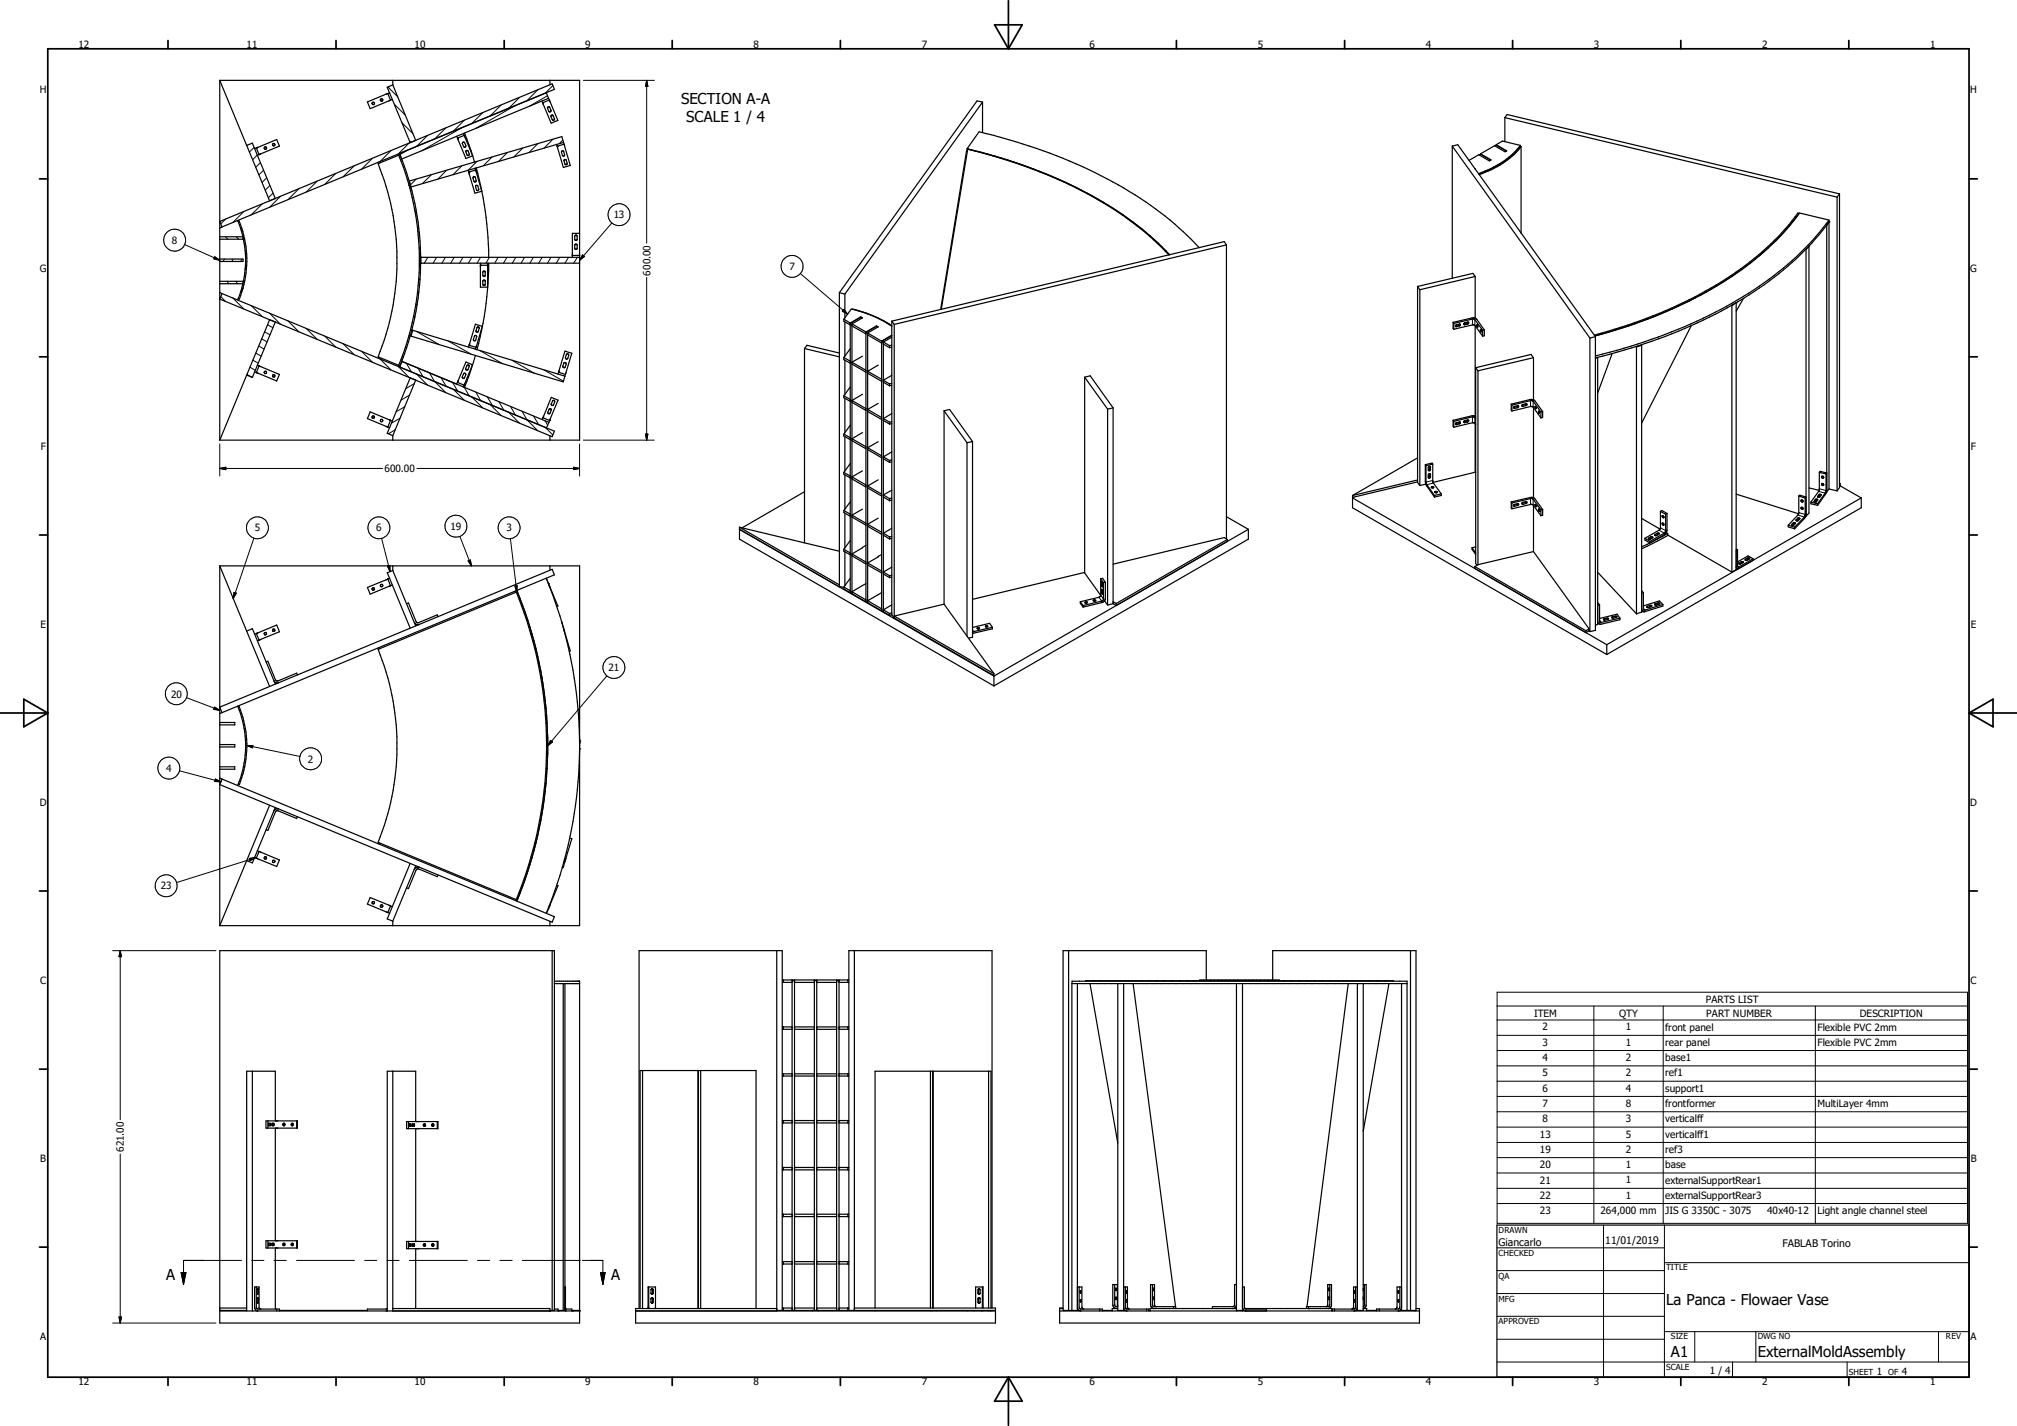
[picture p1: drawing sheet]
<svg xmlns="http://www.w3.org/2000/svg" width="297mm" height="210mm" viewBox="0 0 297 210" stroke-linecap="round" stroke-linejoin="round" font-family="sans-serif">
<g fill="none" stroke="#000" stroke-width=".15">
<path d="M57.1 12.8l1.5 1.5M58.1 15.3l1.6 1.7M59.2 18.1l1.6 1.6M63 19.9l-1.7 1.7M65.7 18.8l-1.7 1.6M67.9 18.8l-5.8 3.4M68.4 17.7l-1.6 1.6M71.1 16.6l-1.7 1.6M73.8 15.5l-1.6 1.6M75.9 15.5l-5.9 3.4M76.5 14.4l-1.6 1.6M79.2 13.2l-1.6 1.7"/>
<path d="M80.6 14.1l-2.6 1.5M81.4 12.6l-1.1 1.1M85.9 11.8h10.4M95.2 11.8v24M95.2 11.8l.2 .9h-.4zM27.2 36l5.2 2.3M31.6 37.8l.8 .5-.9-.2zM33.1 38.2l-.3 .3M33.2 32.3l-.7 .7M33.2 34.9l.4 .3M34.3 38.2l-.2 .3M34.8 34.9l.4 .3"/>
<path d="M35.6 33.7l-.1 .2M35.6 38.2l-.2 .3M35.9 31.2l-1.6 1.6M36 35.3l-.1 .2M36.3 37.1l-.2 .2M36.3 39.3l-.2 .3M37.4 21.7l-.7 .7M37.9 22.8l-.7 .7M38.3 24l-.6 .6M38.6 30l-1.6 1.7M38.8 25.1l-.7 .7M39.3 26.2l-.7 .7"/>
<path d="M39.7 27.3l-.6 .7M40.2 28.4l-.7 .7M41.3 28.9l-1.6 1.7M44 27.8l-1.6 1.6M46.7 26.7l-1.6 1.6M49.4 25.6l-1.6 1.6M52.1 24.4l-1.6 1.7M54.8 23.3l-1.6 1.6M57.6 22.2l-1.7 1.6M60 22.1l-1.1 .7M60.2 27.2l.4 .7M60.3 21.1l-1.7 1.6"/>
<path d="M60.3 20.8l.2 .2M61.1 30.9l.2 .5M61.3 26.4l-.8 .8M61.5 34l.2 .4M61.7 36.5l.2 .4M61.7 38.8l.2 .4M63 37.9l-.5 .9M63.5 25.7l-1.3 1.3M64.3 37.9l-.5 .9M65.6 37.9l-.5 .9M65.8 25.1l-1.3 1.3M66.9 37.9l-.5 .9"/>
<path d="M68 24.4l-1.3 1.3M68.2 37.9l-.5 .9M69.5 37.9l-.5 .9M70.2 23.8l-1.3 1.3M70.8 37.9l-.5 .9M72.1 37.9l-.5 .9M72.5 23.1l-1.3 1.3M73.4 37.9l-.6 .9M74.7 37.9l-.6 .9M74.7 22.5l-1.3 1.3M75.9 37.9l-.5 .9M77 21.8l-1.3 1.3"/>
<path d="M77.2 37.9l-.5 .9M78.5 37.9l-.5 .9M79.2 21.2l-1.3 1.3M79.8 37.9l-.5 .9M81.1 37.9l-.5 .9M81.4 20.5l-1.3 1.3M82.4 37.9l-.5 .9M82.9 20.6l-.5 .5M83.7 37.9l-.5 .9M85 37.9l-.5 .9M85.8 37.5l.3 .3-.8 .5zM90.1 32.8l-4.8 5.5"/>
<path d="M32.5 43.7l.7 .7M33.5 41.4l.2 .4M34.3 43.9l1.6 1.6M34.7 41.4l.3 .4M35.8 42.4l-.4 .7M36.4 55.1l.7 .5M36.8 54.1l.8 .4M37 45l1.6 1.6M37.2 53l.8 .5M37.7 52l.8 .5M38.1 51l.8 .4M38.5 49.9l.8 .4"/>
<path d="M39 48.9l.8 .4M39.4 47.8l.8 .5M39.7 46.1l1.6 1.7M42.4 47.2l1.6 1.7M45.1 48.4l1.6 1.6M47.8 49.5l1.6 1.6M50.5 50.6l1.6 1.6M53.2 51.7l1.6 1.6M55.9 52.8l1.7 1.7M58.6 54l1.7 1.6M58.7 53.8h.1M58.9 54.1h.1"/>
<path d="M59.2 52.4l.2 .3M59.6 59.9l-1.3 .7M59.7 51l.1 .3M59.8 53.5l.8 1.3M60.2 49.6l.1 .2M60.3 58.2l-1.2 .7M60.6 48l.1 .3M60.9 46.4l.2 .3M61 56.5l-1.2 .7M61.2 44.7l.2 .3M61.3 48.8l3.3 1.9M61.3 55.1l1.7 1.6"/>
<path d="M61.5 42.9l.1 .3M61.5 54.2l.8 1.3M61.6 40.9l.2 .4M63.2 54.9l.8 1.3M64 56.2l1.7 1.6M64.9 55.6l.8 1.3M66 50.2l3.3 1.9M66.7 56.3l.7 1.3M66.8 57.3l1.6 1.7M68.4 57l.7 1.3M69.4 58.4l1.7 1.7M70.1 57.7l.7 1.3"/>
<path d="M70.7 51.6l3.3 2M71.8 58.4l.7 1.3M72.2 59.6l1.6 1.6M73.5 59.2l.7 1.2M75.2 59.8l.7 1.3M75.4 53.1l3.3 1.9M80.1 54.5l2.9 1.6M95.2 40.8v24M117.9 40.3l6.9 6M124.3 45.6l.5 .7-.8-.5zM214.4 48l.1 .1M214.8 47.9l.1 .1"/>
<path d="M215.6 47.7l.1 .1M216 47.6l.1 .1M216.8 47v.9M217.2 47.1v.8M222.9 60l.1 .2M223.3 59.9l.1 .1M224.2 59.7l.1 .1M224.6 59.6l.1 .1M225.4 59v.9M225.8 59.1v.8M32.4 69h23.9M32.4 69l.9-.2v.4z"/>
<path d="M32.4 65.4v4.7M37.4 79.3l-3.1 8.8M56.2 79.3l1.2 4.9M58.2 63.3l-1 .6M58.9 61.6l-1.3 .7M61.4 69h23.9M67.7 79l1.7 4.3M74.9 60.7l1.6 1.6M75.2 79.3l.9 7.9M76.9 60.6l.7 1.2M77.6 61.8l1.6 1.7M78.6 61.3l.7 1.2"/>
<path d="M80.3 62l.3 .6M80.3 62.9l1.1 1.2M84.5 68.8l.8 .2-.8 .2zM85.3 65.4v4.7M85.9 64.8h10.4M95 63.9h.4l-.2 .9zM210.5 70.1l.1 .1M210.5 69l.1 .1M210.6 69.8v.1M210.6 68.7v.1M211 70.8l-1 .2M211.1 71.1l-1 .3"/>
<path d="M214.4 62.4l.1 .1M214.8 62.3l.1 .1M215.6 62.1l.1 .1M216 62l.1 .2M216.8 61.4v.9M217.2 61.5v.9M222.9 74.4l.1 .2M223.3 74.3l.1 .2M224.2 74.1l.1 .2M224.6 74l.1 .2M225.4 73.4v.9M225.8 73.5v.9"/>
<path d="M242.8 79.3v.1M243.1 79.1v.2M243.7 78.7v.1M244 78.5v.3M244.3 78.1l.8 .4M244.5 77.7l.8 .5M263.9 77.2v.1M264.1 77v.2M264.5 76.6v.1M264.7 76.3v.3M264.8 75.8l.9 .4M264.9 75.5l.9 .3"/>
<path d="M267.2 73.8v.1M267.3 73.6v.2M267.6 73.1v.1M267.8 72.4l1 .2M267.8 72.9v.2M267.9 72l1 .2M34.5 87.3l.3 .1-.5 .7zM57 83.4l.4-.1v.9zM68.9 82.6l.4-.1 .1 .8zM75.8 86.3h.3v.9zM89.4 99.5l-8.8 10.3M143.2 92.8l.2 .2"/>
<path d="M161.8 88l.4 .5M162.1 87.7l.4 .5M162.2 85.8h.1M162.3 86.8l-.1 .1M162.4 87.2h-.2M162.4 86.1l-.2 .1M235.5 91.3l.3 .4M236.2 91.1v.2M236.6 91v.3M237.4 90.8v.2M237.9 90.8v.2M242 89.6l.2 .2"/>
<path d="M242.6 89.3v.2M243 89.2v.2M243.7 88.9v.2M244.1 88.8v.2M255.9 83.4l.2 .1M256.1 82.9v.1M256.4 82.7v.3M257 82.3v.2M257.3 82.2v.2M26.4 113.5l6.1 1.6M27.5 102.7l4.9 1.9M31.6 104.1l.8 .5-.9-.1z"/>
<path d="M31.7 114.7l.8 .4h-.9zM36.3 109.8l7.9 1.6M36.3 109.8h.9v.3zM81.1 109l.3 .3-.8 .5zM36.7 126.4l.9-.1-.8 .5zM37.6 126.3l-11.6 3.7M16.6 140h15.2M17.7 140v24.9M17.7 140l.2 .9h-.4zM220.5 146.1h69.2v34.1h-69.2zM220.5 148.2h69.2M220.5 150.2h69.2"/>
<path d="M220.5 152.5h69.2M220.5 154.7h69.2M220.5 157h69.2M220.5 159.2h69.2M234.7 148.2v32M244.9 148.2v32M267.3 148.2v32M17.7 170v24.9M220.5 161.5h69.2M220.5 163.7h69.2M220.5 166h69.2M220.5 168.3h69.2"/>
<path d="M220.5 170.5h69.2M220.5 172.8h69.2M220.5 175h69.2M220.5 177.2h69.2M16.6 194.9h15.2M17.5 194h.4l-.2 .9zM26.7 187.4h.7l-.4 1.8zM35.6 185.6h-8.6v3.6M37.1 185.6h1.8M40.4 185.6h1.8M43.7 185.6h8.5M53.7 185.6h1.8"/>
<path d="M57 185.6h1.8M60.3 185.6h8.5M70.3 185.6h1.8M73.6 185.6h1.8M76.9 185.6h8.5M85.8 185.6h3v3.6M88.4 187.4h.7l-.3 1.8zM220.4 183.8h24.7M220.4 187.1h24.7M220.4 190.5h24.7M220.4 193.9h24.7M220.4 197.2h24.7"/>
<path d="M236.1 180.4v22.4M245.1 196.1h44.8M245.1 186h44.8M245.1 180.4v22.4M249.6 196.1v4.5M258.6 196.1v4.5M285.5 196.1v4.5M220.4 200.6h69.5M255.1 200.6v2.2M272 200.6v2.2"/>
<circle cx="25.7" cy="35.4" r="1.62"/>
<circle cx="91.2" cy="31.6" r="1.61"/>
<circle cx="116.6" cy="39.2" r="1.62"/>
<circle cx="37.9" cy="77.7" r="1.61"/>
<circle cx="55.8" cy="77.7" r="1.62"/>
<circle cx="67.1" cy="77.5" r="1.61"/>
<circle cx="75" cy="77.7" r="1.61"/>
<circle cx="90.4" cy="98.3" r="1.61"/>
<circle cx="24.9" cy="113.1" r="1.62"/>
<circle cx="26" cy="102.2" r="1.62"/>
<circle cx="45.7" cy="111.7" r="1.62"/>
<circle cx="24.5" cy="130.5" r="1.62"/>
</g>
<g fill="none" stroke="#000" stroke-width=".18">
<path d="M32.4 11.8h52.9v53h-52.9M32.4 11.8v53M32.4 11.8l3.9 9.6M57 12.9l.8-.4 3.4 8.2-.8 .3zM57.1 13.8l-3 1.2 .4 1 3-1.2M57.1 13.8l.4 1M57.4 13.7l-.3 .1M57.8 14.6l-.3 .2M57.8 11.8v.7M68.2 19.7l.2 .2M68.4 19.9h.1M68.4 19.9l-1 .4"/>
<path d="M68.4 20l1.2 2.9-1 .4-1.2-2.9M68.4 19.6l1.5 4.3M79.8 14.9l.1 .2M80.4 13.7l.4 .8M80.7 15.7l.2 .1 .2 .4-.1 .3-.2-.1-.2-.5zM80.8 14.5l.1 .2M80.8 14.5l-21.6 8.9M80.9 14.7v.1M80.9 14.7l-1 .4M80.9 14.8h.1M80.9 14.8l1.2 2.9-.9 .4-1.3-3M81 11.8v.7"/>
<path d="M81.2 17l.1-.1 .1 .1 .3 .5-.1 .2h-.1l-.2-.1zM144.7 15l-.8-.1-20.3 28.2M144.7 15v4.5M144.7 15l-20.3 28.3M221.6 17.3v3.6M221.6 17.3l.3-.4 49 11.7M221.6 17.3l48.9 11.7M32.4 32.6l48.9-20.3 .3 .9-48.9 20.2zM32.4 34.9h3.4v.3h-3.4M32.4 38.2h3.4v.3h-3.4M32.7 33.4l-.3 .2M35 32.5l.1 .1"/>
<path d="M35.1 32.6a15.1 15.1 0 0 1 0 11.4M35.1 32.6l.1-.1a15.3 15.3 0 0 1 .1 11.5h-.2M36.3 21.4l.9-.3 3.3 8.1-.8 .4zM37.7 21.8h.1M37.7 21.8l.5 1M37.7 21.8l-.2 .1M37.8 21.8h.1M37.8 21.8h-.1M37.8 21.8l2.9-1.2 .4 .9-2.9 1.3M38.2 22.8h.1M38.2 22.8l-.3 .1M55.8 23.9v.2"/>
<path d="M58.7 22.9l-3 1.2a38.1 38.1 0 0 1 2.2 20.8 39.4 39.4 0 0 1-2.2 7.7l3 1.2M58.7 22.9a40.6 40.6 0 0 1 0 30.9M58.7 22.9l.2-.1a40.9 40.9 0 0 1 1.5 26.7M58.8 22.6l.4 .8M59.2 23.4h.1M60.3 26.7l.2 .8M60.3 26.7h.1M60.5 27.5h.1M62 37.9h.1M62 38.8h.1M62 37.9h23.3M62 37.9v.9"/>
<path d="M62 38.8h23.3M67.3 20.1l.1 .2M67.4 20.3h.1M68.1 21h.3l.2 .5-.1 .2-.2-.1-.2-.5zM68.7 22.2l.2 .1 .2 .4-.1 .2-.2-.1-.2-.5zM68.9 25.1l.1 .2M69 25.3h.1M69 25.4l.9 3 1-.2M69.7 26.1l.2-.1 .2 .6a.17 .17 0 0 1-.1 .2 .17 .17 0 0 1-.2-.1zM70 24.8v.2M70 25h.1M70 25l-1 .3"/>
<path d="M70.1 27.3h.2l.1 .1 .1 .6-.2 .1-.1-.2zM70.1 25.1l.8 3.1M70.1 24.7l.8 3.5M70.7 39.1h.1M70.7 38.8v3.5h1.1v-3.5M70.7 39.1h1.1M70.9 28.2a49.9 49.9 0 0 1 1.1 9.7M71.1 40h.3l.1 .6a.18 .18 0 0 1-.2 .1 .18 .18 0 0 1-.2-.2zM71.8 39.1h.1M72 38.8a48.9 48.9 0 0 1-1.8 12.7M82 21.3v.2M82 21.5h.1"/>
<path d="M82.8 22.2l.2 .1 .1 .5v.2l-.3-.1-.1-.5zM83 21l.1 .2M83 21l-.3-.9-22.4 6.6M83 21l-22.5 6.5M83.1 21.2l-1.1 .3M83.1 21.2v.1M83.1 21.3l.9 3.1-1 .3-.9-3.1M83.1 23.5h.3l.1 .5-.1 .3-.2-.1-.2-.6zM84.3 37.6h1M84.7 34.7l.1-.1 .2 .1v.6l-.2 .1-.2-.1zM84.7 36l.1-.1 .2 .2v.5l-.1 .1-.3-.1zM85.3 34.4h-1v3.5"/>
<path d="M142.3 22.3h.1M142.3 22.3l-3.8 23.3M142.4 22.2h.1M142.4 21.9l5 1.4M142.4 21.9v.3M142.4 21.9l1.8-2.5a73.2 73.2 0 0 1 26 11.4 47.9 47.9 0 0 1 6.4 5.7M142.4 22.2l-.1 .1M142.5 22a67.3 67.3 0 0 1 22.9 9.7 41.1 41.1 0 0 1 6.7 5.8M142.5 22l-3.9 23.5M142.5 21.9v.1M144.4 22.4l2 .6M146.6 23l5.6 1.9"/>
<path d="M147.6 23.3l3.8 1.3 3.5 1.4M152.3 24.9l5.2 2.3M155 26l4.2 2M157.6 27.2a55.8 55.8 0 0 1 7.1 4M159.3 28a54.6 54.6 0 0 1 6.8 4.2M164.7 31.2l3.4 2.5 1.9 1.6M166.1 32.2l.7 .5M169.4 34.8l2.8 2.7M180.6 36.1l-.3-.5-49 11.7M180.6 36.1l-.1 43.2M180.6 36.1l-48.9 11.7M213.8 21.5v19.5"/>
<path d="M213.8 21.5l.9-.2 20.2 28.3M213.8 21.5l20.3 28.3M217.2 24.8l.1 .1M217.2 24.9h.1M218 22.7h.1M218 22.7l1.5 .9M218 22.7l-.2 .1M218 22.7l1.6 .8-.3 .2-1.5-.9-1.5 .8M220.3 21.4l1.5 .9M220.3 21.4l-.2 .1M220.3 21.3l1.6 .9-.3 .2-1.5-.9-2.1 1.2M220.3 21.3v.1"/>
<path d="M220.3 21.3l.9-.5 2.7 .6M223.9 21.4a12.8 12.8 0 0 1-6.2 4.2M223.9 21.4v.2M224 21.6l-.2-.1a12.8 12.8 0 0 1-6 4.1M224 21.6v12.7M224 21.6a12.9 12.9 0 0 1-6.2 4.1M264.1 32.5a39.2 39.2 0 0 1-8.3 7.7M264.5 32.1l.5-.7 4.3 1M264.5 32a39.3 39.3 0 0 1-8 7.7M264.9 31.5l-.1-.1a42.2 42.2 0 0 1-15.3 12.4 74.9 74.9 0 0 1-14.7 5.6M265.9 36.7v39.3M266.4 36.3h.1"/>
<path d="M266.4 36.3l-.5 .4M266.4 36.3v39.3l-.5 .4M269 33.2h.1M269 33.2v39.3M269.3 32.7h.1M269.3 32.4v39.6M269.3 32.7a46.4 46.4 0 0 1-16.7 13.6 81 81 0 0 1-17.7 6.4h.4M269.3 32.4a44.7 44.7 0 0 1-14.2 12.2 77.7 77.7 0 0 1-20.2 7.8M269.3 32.7l-.3 .5M270.5 29v43.3M270.9 28.6v43.2l-.4 .5M270.9 28.6l-.4 .4"/>
<path d="M32.4 41.4h3.4v.4h-3.4M32.4 43.1l.3 .1M32.7 43.2l48.9 20.3-.3 .8-48.9-20.3zM35.1 44l-.1 .2M36.3 55.2l-3.9 9.6M37.5 54.8l.2 .1M37.7 54.9h.1M37.8 54.9h.1M37.9 53.8l.3 .1M38.2 53.9l2.9 1.2-.4 1-2.9-1.2M38.2 53.9l-.5 1M39.7 47.1l.8 .3-3.3 8.2-.9-.4z"/>
<path d="M55.9 52.6l-.1 .2M59.2 53.2l21.6 9-.3 .8-21.6-8.9zM60.4 49.5h.1M60.4 55.7l.8 .3-3.4 8.2-.8-.4zM60.4 49.5l-1.2 3.5-.3 .9-.2-.1M60.5 49.5l22.4 6.7 .3-.8M60.6 48.6h.2M60.8 48.6l22.4 6.8M60.8 48.6l-.3 .9M67.4 56.3h.1M67.4 56.3l1.2-3 1 .4-1.2 3M67.4 56.3l.9 .4"/>
<path d="M67.4 56.3l-.2 .3M68.3 55h.2l.1 .1-.2 .5a.18 .18 0 0 1-.2 .1 .18 .18 0 0 1-.1-.2zM68.3 56.7h.1M68.8 53.8h.2l.1 .2-.2 .5h-.2l-.1-.2zM69.1 50.9h.1M69.1 50.8l.9-3 1 .3-.9 3M69.1 50.9l1 .3M69.1 50.9l-.1 .2M69.9 49.4l.3 .1-.1 .6a.17 .17 0 0 1-.3 .1 .17 .17 0 0 1-.1-.2zM70 52.4l-.9 2.8-.7 1.8h-.2l.1-.3M70.1 51.2l-.1 .2M70.1 51.2h.1"/>
<path d="M70.3 48.2l.3 .1-.2 .5a.17 .17 0 0 1-.2 .1 .17 .17 0 0 1-.1-.2zM71.1 41.3h.3l.1 .6a.18 .18 0 0 1-.2 .1 .18 .18 0 0 1-.2-.1zM81.4 59a.17 .17 0 0 1 .2 0 .17 .17 0 0 1 .1 .2l-.3 .5h-.2v-.2zM82.2 54.8h.1M82.2 54.8l1.1 .3M82.2 54.8v.3M82.3 54.8l.9-3.1 1 .3-.9 3.1M83 53.4h.3l.1 .1-.2 .5a.19 .19 0 0 1-.2 .1 .19 .19 0 0 1-.1-.2zM83.3 55.1l-.1 .3M83.4 52.2l.2-.1 .1 .2-.1 .5a.19 .19 0 0 1-.2 .1 .19 .19 0 0 1-.1-.2zM118.5 51.3v28.7M118.5 51.3l.3-.4 4.8 1.1"/>
<path d="M118.5 51.3l5.1 1.3M123.6 43.1v43.3h.1M123.6 43.1l.8 .2M124.3 47v.3l.9 .6M124.3 52.7v.3l.9 .5M124.3 58.3v.3l.9 .5M124.3 58.3l.9 .5M124.3 52.7l.9 .5M124.3 47l.9 .6M124.3 47l1.1-1.5a17.5 17.5 0 0 1 5.9 2.6M124.4 43.3v3.5M124.4 47.4v5.1"/>
<path d="M124.4 53v5.1M124.4 58.7v5M125.2 47.6v39.7M125.2 57l-.9 1.3M125.2 51.4l-.9 1.3M125.5 47.7v39.7M125.5 59.3l2 1.2M125.5 53.6l2 1.2M125.5 48l2 1.2M125.5 47.7l2 1.2M125.5 45.5l1.6 .5a15.6 15.6 0 0 1 4.2 2M126.7 46.7l.3 .1-1.5 .9"/>
<path d="M126.7 46.7h.1M126.7 46.7l-1.5 .9M126.7 46.7l.3 .1M126.7 46.7l-1.5 .9 .3 .2M127 58.1l-1.5 .9 2 1.2M127 52.5l-1.5 .8 2 1.2M127.5 48.9v39.7M127.8 49v39.8M127.8 55l2 1.2M127.8 49l2 1.2M127.8 49.3l2 1.2M129.1 48l-1.6 .9"/>
<path d="M129.1 48l.2 .1-1.5 .9M129.1 48v.1M129.1 48.1l-1.6 .9 .3 .1M129.1 48.1l.2 .1M129.3 59.4l-1.5 .9 2 1.2M129.3 53.8l-1.5 .9 2 1.2M129.8 50.2v39.7M130.1 50.4v39.7M130.1 56.3l.9 .5M130.1 50.4l.9 .5M130.1 50.7l.9 .5M131 50.9v.3"/>
<path d="M131 56.5v.3M131.3 47.3v43.3M131.3 47.3l.4 .5M131.3 55.3l-1.2 .7 .9 .5M131.3 56.5h-.3M131.3 56.7l-.3 .1M131.3 49.4l-1.5 .9 .3 .1M131.3 49.4l-1.5 .8M131.3 49.7l-1.2 .7M131.3 50.8l-.3 .1M131.3 51.1l-.3 .1M131.7 47.8v43.2l-.4-.4"/>
<path d="M159.7 55.6v28.8l2.4 3.3M159.7 55.6l.8-.3 3.4 4.8M159.7 55.6l3.4 4.7M208.7 42.2l.4 .5M208.7 42.2v28.8l.4 .5M209.1 42.7v28.8M214 47.5l3.1-.7 .4 .2 1.1 1.6M214 47.5v.9l.1 .1M214 47.5l.1 .1M214.1 48.5l3-.6 1.2 1.6M214.1 47.6l3-.6 1.2 1.6M214.1 47.6v.9"/>
<path d="M214.3 47.9l.6-.2 .1 .1-.1 .2-.4 .1h-.2zM214.9 47.7l-.1 .2-.5 .1M215.6 47.7l.4-.1 .2-.2 .1 .1v.1l-.2 .1-.5 .1M215.6 47.7v.1M216.1 47.5h-.4l-.1 .2M217.2 40.7v6.2M217.2 48v13.3M217.2 40.7l-.3-.4-8.2 1.9M217.2 40.7l-8.1 2M217.3 54.2l.3 .4M217.3 54.2v28.8l.2 .3M217.5 47.9l.1 .3-.1-.3"/>
<path d="M217.5 47.8h.1M217.6 54.6v28.6M218 48.6l.1 .3M218 48.5h.1M218.3 48.6v.9M218.6 48.6v.9h-.3M218.6 48.6h-.3M222.5 59.5v.9l.1 .1M222.5 59.5l2.9-.7 .4 .1 .2 .1 1.2 1.6M222.5 59.5l.1 .2M222.6 59.7v.8M222.6 59.7l2.9-.7 .3 .1 1.1 1.6"/>
<path d="M222.9 59.9l.5-.2 .2 .1-.1 .2-.5 .2-.1-.2zM223.5 59.7l-.2 .2-.4 .1M224.7 59.5l-.6 .2 .7-.2v.1l-.1 .1-.5 .1-.1-.1M225.8 52.7v6.2M225.8 52.7l-.3-.5-8.2 2M225.8 52.7l-8.2 1.9M226.1 59.8v.1M226.1 59.9l.1 .3-.1-.3M234.1 49.8v43.2M234.9 49.6v43.2l-.8 .2M234.9 49.6l-.8 .2M235.2 52.6l.1 .1"/>
<path d="M235.3 52.7v39.3l-.4 .1M237.4 52.1l-2.1 5.8M240.9 51l.1 .1M241 51.1v39.3M241.7 50.8v.1M241.7 50.9v39.2l-.7 .3M241.7 50.9l-.7 .2M244.4 46.3a73.8 73.8 0 0 1-9.5 3.2M245.4 45.9l-.9 .4M247.1 45.1l-.9 .4M247.9 44.7a52 52 0 0 1-6.2 2.6M249.1 48l-7.4 14.3"/>
<path d="M249.7 43.8l-2.6 1.3M252 42.5l-1.5 .9M252.8 42.1l-4 2.2M255 45h.1M255 45v39.3M255.1 40.6l-3 1.9M255.7 44.6h.1M255.7 44.6v39.3l-.7 .4M255.7 44.6l-.7 .4M255.8 40.1l-2.2 1.5M256.7 43.9l-1 1.9M57.1 62.9l.3 .1"/>
<path d="M57.5 61.9l-3-1.2-.4 .9 3 1.3M57.5 61.9l-.4 1M57.5 61.9l.3 .1M57.8 64.2v.6M79.9 61.5l1.3-3 1 .4-1.2 3M79.9 61.5l1 .4M79.9 61.5l-.1 .3M80.9 61.9h.1M80.9 60.2l.3 .1v.1l-.2 .4-.2 .1-.2-.1zM80.9 61.9l-.1 .3M81 64.2v.6M108.9 77.6l14.7 3.6"/>
<path d="M108.9 77.6v1.8l37.5 21.6M108.9 77.6l14.7 8.5M108.9 78l37.5 21.6M118.5 72.4l-9.3 5.4M124.3 63.9v.3l.9 .5M124.3 69.6v.3l.9 .5M124.3 75.2v.3l.9 .5M124.3 75.2l.9 .5M124.3 69.6l.9 .5M124.3 63.9l.9 .6M124.4 64.3v5.1M124.4 69.9v5.1"/>
<path d="M124.4 75.6v5.1M125.2 79.6l-.9 1.3M125.2 73.9l-.9 1.3M125.2 68.3l-.9 1.3M125.2 62.6l-.9 1.3M125.5 76.2l2 1.1M125.5 70.5l2 1.2M125.5 64.9l2 1.2M127 75l-1.5 .9 2 1.2M127 69.3l-1.5 .9 2 1.2M127 63.7l-1.5 .9 2 1.2M127.8 77.5l2 1.2"/>
<path d="M127.8 71.9l2 1.2M127.8 66.2l2 1.2M127.8 60.6l2 1.2M129.3 76.3l-1.5 .9 2 1.2M129.3 70.7l-1.5 .9 2 1.2M129.3 65.1l-1.5 .8 2 1.2M130.1 78.8l.9 .6M130.1 73.2l.9 .5M130.1 67.6l.9 .5M130.1 61.9l.9 .6M131 62.2v.3M131 67.8v.3"/>
<path d="M131 73.4v.3M131 79.1v.3M131.3 77.8l-1.2 .7 .9 .6M131.3 79l-.3 .1M131.3 79.3l-.3 .1M131.3 72.2l-1.2 .7 .9 .5M131.3 73.4h-.3M131.3 73.7h-.3M131.3 66.6l-1.2 .7 .9 .5M131.3 67.7l-.3 .1M131.3 68l-.3 .1M131.3 60.9l-1.2 .7 .9 .6"/>
<path d="M131.3 62.1l-.3 .1M131.3 62.4l-.3 .1M139 60.5v28.5M139 60.5l.8-.2 3.4 4.7M139 60.5l3.4 4.7M142.4 65.2v28.5M143.2 65v28.9l-.6 .1M143.2 65l-.8 .2M163.1 60.3v28.8M163.9 60.1v28.8M163.9 60.1l-.8 .2M180.6 76.1l3.2 1.9"/>
<path d="M180.7 79.5l-.4-.3-16.4 3.9M180.7 79.5v.2l-16.3 9.5M180.7 79.5l-16.3 9.4M183.8 78v1.4l-37.4 21.6M183.8 78l-37.4 21.6M199.2 73.3v1.5l37.4 21.6M199.2 73.3l37.4 21.6M199.4 73.2l-.2 .1M208.7 71l-9.5 2.3v-.3M208.7 70.7l-9.5 2.3M208.7 67.4l-9.5 5.6M209.9 68.4l.1 2.9 1.2 1.9"/>
<path d="M209.9 68.4l.1 .2M210 71.3l-.9 .2M210 68.6v2.7l1.2 1.7M210.4 69.8h.2v.5l-.1 .1-.2-.1zM210.4 68.7h.2v.5a.17 .17 0 0 1-.1 .1 .17 .17 0 0 1-.2-.1zM210.5 69.8v.3l-.2 .2M210.5 68.7v.3l-.2 .2M211 68.4l-.1-.2-1 .2M211 68.4v2.6M211 68.4l-1 .2M211 71l1.2 1.7M211.1 71.7a.15 .15 0 0 0-.2 0 .15 .15 0 0 0-.1 .1l.3 .1v-.1"/>
<path d="M211.2 73v.2M211.3 72.4l.1 .2 .2-.1M211.3 72.4h.2l.1 .1M212.2 72.7v.3l-1 .2M212.2 72.7l-1 .3M214 61.9v.9l.1 .1M214 61.9l.1 .2M214.1 62.1v.8M214.3 62.4l.7-.2v.1l-.1 .1-.5 .1zM214.9 62.1l-.1 .2-.5 .1M215.6 62.1l.4-.1 .2-.1h.1l-.2 .3-.4 .1zM216.2 61.9l-.6 .2"/>
<path d="M217.2 61.3l-.5-.1-2.7 .7M217.2 61.3h.1M217.2 69.5l.1 .1M217.2 62.4v7.1l-6.2 1.5M217.3 62.5l-.1-.2h-.4l-2.7 .6M217.3 61.6l-.1-.2h-.4l-2.7 .7M222.5 73.9l2.9-.6h.4l.2 .2 1.2 1.5M222.5 73.9v.9l.1 .1M222.5 73.9l.1 .2M222.6 74.9l3.1-.6 1.2 1.6M222.6 74.1l3.1-.7 1.2 1.7M222.6 74.1v.8"/>
<path d="M222.6 60.5l3-.6h.2l1.1 1.6M222.9 74.4l.5-.2h.2v.2l-.6 .2-.1-.2M223.5 74.2l-.1 .1-.5 .1M224.2 74l.5-.1a.15 .15 0 0 1 .2 .1 .15 .15 0 0 1-.2 .2l-.5 .1-.1-.1zM224.7 73.9l-.1 .1-.5 .1M225.8 60v13.3M225.8 74.5v6.7M226.1 74.3h.1M226.1 74.3v.3M226.1 74.3l.1 .3M226.2 74.6h.1M226.6 75h.1"/>
<path d="M226.6 75l.1 .3M226.6 60.6l.1 .3M226.6 60.6h.1M226.7 75.3h.1M226.9 60.7v.8M226.9 75.1v.8M227.2 60.6v.9h-.3M227.2 75v.9h-.3M227.2 75l-.3 .1M227.2 60.6l-.3 .1M241.7 76.4l2.8 1.5M242.2 79.3v.2l.8 .5"/>
<path d="M242.2 79.3l.8 .4M242.8 79.3l.3-.3 .3 .1-.4 .3h-.2zM243 79.7v.3M243.2 79.3l-.3 .1M243.4 79.1h.1M244.2 78.7l-.4 .2M244.3 78.6v-.1h-.2l-.4 .3 .1 .1 .5-.2M244.5 77.9l-2.3 1.4M244.5 75.3l.2-.1 .8 .4M244.5 75.3l.8 .4M244.5 75.3v2.6M244.8 77.1l.2 .2"/>
<path d="M244.8 77a.19 .19 0 0 1 .2 .1 .19 .19 0 0 1 0 .2M244.8 77v.1M245 76.3a.16 .16 0 0 1-.2-.2 .16 .16 0 0 1 .1-.2l.1 .4M245.3 75.7l-.1 2.7-2.2 1.3M245.3 78.4l.3 .2M245.5 75.6l-.1 2.7-.3 .4-2.1 1.3M245.5 75.6l-.2 .1M245.6 78.6v.3l-3.9 1.9M245.6 78.6l-3.9 1.9M245.6 78.8l9.4 5.5M255.7 72.8l9.2 2.9M263.3 77.3v.3l1 .3"/>
<path d="M263.3 77.3l1 .3M263.8 77.3l.3-.3h.3l-.3 .4-.3-.1M264.3 77.6v.3M264.3 77.2l-.4 .2M264.5 76.7h.1M264.8 75.8l-1.5 1.5M264.8 75.8h.1M264.9 75.7l-.1 .1M264.9 73.1l.1-.2 .9 .3-.1 .2M264.9 73.1l.9 .3M264.9 73.1v2.6M264.9 76.5h-.2l-.1 .2"/>
<path d="M265 76.4l-.2 .3h-.2M265 76.4l-.2-.1-.3 .3M265 76.4h.1M265.2 74.7l.3 .2-.1 .1-.2-.1zM265.3 73.6l.2 .2a.13 .13 0 0 1-.1 .2 .14 .14 0 0 1-.2-.2l.1-.2 .2 .1M265.4 74.7l.1 .2M265.8 73.4v2.4l-.1 .4-1.4 1.4M265.9 76l-.2 .3-1.4 1.6M265.9 76h.1M265.9 75.8v.2M266.4 71.9l1.5 .3M266.7 74v.2l.9 .2"/>
<path d="M266.7 74l.9 .2M267.3 73.5h.3l.1 .1-.3 .3h-.2l-.1-.1zM267.6 73.7l-.3 .1-.1 .1M267.6 74.2v.2M267.9 72.8h.1l.2 .2-.2 .2h-.3l-.1-.1zM267.9 72.2l-1.2 1.8M267.9 69.6l.1-.2 1 .2-.1 .2M267.9 69.6l1 .2M267.9 69.6v2.6M268.1 73.1h-.2l-.2 .1M268.3 70.1v.1a.17 .17 0 0 0 0 .2 .17 .17 0 0 0 .3-.1h-.1M268.3 71.2l.2 .2"/>
<path d="M268.3 70.1l.2 .2M268.4 70.1l.1 .2M268.5 71.4l-.2-.2a.16 .16 0 0 0 0 .2 .16 .16 0 0 0 .2 0M268.5 71.4h.1M268.6 71.4h-.1M268.9 69.8v2.6l-1.3 1.8M268.9 72.5h.1M269 72.2l-.2 .6-1.2 1.6M269.3 72l1.2 .3M269.3 72l-.3 .5M270.9 71.2h.1M271 71.6l3.1 1.7"/>
<path d="M271 71.2l-.1 .1M271 71.6h-.1M271 71.2v.4M274.1 73.3l-37.5 21.6M274.1 73.3v1.5l-37.5 21.6M32.4 83.3h52.9v53h-52.9M32.4 83.3l3.9 9.6M32.4 83.3v53M36.3 92.9l.9-.3 3.3 8.1M36.3 92.9l3.4 8.2M37.7 93.3h.1M37.7 93.3l.5 1"/>
<path d="M37.7 93.3l-.2 .1M37.8 93.3l2.9-1.2 .4 .9-2.9 1.3M37.8 93.3h.1M38.2 94.3l-.3 .1M39.2 97.5l.2-.1 1.2 2.7 .1 .2h.2l2.8-1.2 .1 .3M39.2 93.2h.1M55.8 95.4v.2M57.1 85.3l-3 1.2 .4 1 3-1.2M57.4 85.2l-.3 .1 .4 1M57.8 86.2l-.3 .1M57.8 83.3v.7M57.8 84l-.8 .4 3.4 8.1"/>
<path d="M57.8 84l3.4 8.2M59.9 88.9l.2-.1 1.2 2.7 .1 .2h.2l2.8-1.1 .1 .2M61 91.6l.3 .4h.4M75.9 87l.1 .2M76 87.2l.2-.1 .7 2M76 87.2l-20.3 8.4a37.7 37.7 0 0 1 0 28.5l20.3 8.4M76 87.2a59.8 59.8 0 0 1 0 45.3M76.1 87l.4 1M76.6 88.2l1.1 3.1M77.3 90.1a58.8 58.8 0 0 1 2.8 12M78 92.4l1.4 5.3M79.6 98.7a58.9 58.9 0 0 1 .8 16.7"/>
<path d="M80.8 86h.1M80.8 86l-.4-.8 .9 2.2 1.7 5.1M80.8 86l.1 .3M80.9 86.3l1.2 3h-.1M81 83.3v.7M82.7 91.6h.1M82.8 91.8a65.6 65.6 0 0 1 2.5 17.4M83 92.5h.1M83 92.5l1 3.4h-.2M123.6 86.4l.7 .1M124.3 86.5v.2l.9 .6M124.3 86.5l.9 .5"/>
<path d="M124.3 80.9v.3l.9 .5M124.3 80.9l.9 .5M124.4 81.3v5M125.2 85.2l-.9 1.3M125.2 87.3l.3 .1M125.5 87.4l2 1.2M125.5 81.9l2 1.2M127.5 86l-2 1.2 2 1.1M127.5 80.3l-2 1.3 2 1.2M127.5 88.6l.3 .2M127.8 88.8l2 1.1M127.8 83.2l2 1.2"/>
<path d="M129.8 87.3l-2 1.2 2 1.2M129.8 81.7l-2 1.2 2 1.2M129.8 89.9l.3 .2M130.1 90.1l.9 .5M130.1 84.5l.9 .6M131 84.8v.3M131 90.4v.2M131.3 89.1l-1.2 .7 .9 .6M131.3 90.6h-.3M131.3 90.3l-.3 .1M131.3 83.5l-1.2 .8 .9 .5M131.3 84.7l-.3 .1"/>
<path d="M131.3 85l-.3 .1M131.7 91l14.7 8.5v-.3M139 89l-7.3 1.7 14.7 8.5M139 89l7.4 10.2M143.9 92.6a.18 .18 0 0 1 .1-.2 .18 .18 0 0 1 .2 .1l-.1 .1h-.2M145.4 92.3v-.1h-.3l.2 .2 .1-.1M146.1 92.4v.2l-2.9 .7M146.1 92.4l-2.8 .6h-.1M146.1 92.4l-.4-.6-2.5 .6M146.4 99.6v1.4M159.1 88.6v.3l.4 .5M159.1 88.6l.4 .6"/>
<path d="M159.5 89.2v.2M159.7 84.3l-16.5 4M159.8 88.7l.1 .2 .2-.1M159.8 88.7l.2-.1 .1 .2M159.8 88.7h.1M161 88.4l.1 .1h.2M161 88.4l.2-.1 .1 .2M162.1 85.2v2.6l-.3 .2-2.7 .6M162.1 85.2h.3l.4 .6M162.1 85.2l.4 .6M162.2 86.8l.1 .7M162.3 85.7v.7"/>
<path d="M162.3 86.8h.1M162.3 85.7l.1 .7M162.3 86.8v.7M162.3 86.4h.1M162.5 85.8l-.1 2.6-2.9 .8M162.6 88.5l.5 .6M162.8 85.8v2.4l-.2 .3-.3 .2-2.8 .7M162.8 85.8h-.3M163.9 88.9l.5 .3M163.9 88.6l.5 .3M163.9 88.9l-.8 .2M164.4 88.9v.3"/>
<path d="M216.8 80.7v.2l.5 .8M216.8 80.7l.5 .7M217.2 83.4v.3l16.3 9.5M217.2 83.4l16.3 9.5M217.3 80.5l-.5 .2M217.6 83.2l-.4 .2M225.8 81.2l8.2 11.4M225.8 81.2l-8.2 2M233.5 92.9v.3M234 92.8l.1 .2M234 92.6v.3l-.5 .3M234 92.6l-.5 .3"/>
<path d="M235.3 91.6h.1M235.3 88.7l.2 .4M235.3 91.7v.1M235.3 84.3l5.7 6.1M235.5 89.1l-.2 .1M235.5 89.1v2.5l.1 .1 2.9-.7M236.2 91.3h.1M236.6 94.9v1.5M236.8 91.1h-.6l-.1 .2M236.8 91.1h.1M236.9 91.1l-.1 .1-.6 .1M237.3 91l.1-.2 .5-.1 .2 .2-.5 .1h-.2"/>
<path d="M238.5 91v.3l-2.7 .6h-.3l-.2-.2M238.5 91l-.4-.5-2.6 .6M241.7 89.8h.1M241.7 87l.3 .3M242 87.3l-.3 .1M242 87.3l.1 2.5 2.8-.8M242.5 89.3v.1M243 89.4l-.3 .1M243 89.4h.1M243.2 89.3l-.4 .2-.3-.1M243.2 89.3l-.2-.1-.5 .1M243.2 89.3h.1"/>
<path d="M243.7 89l.5-.2 .2 .1-.5 .2-.3-.1M244.2 89l-.3 .1M244.9 89v.3l-2.8 .8-.3-.2v.1M244.9 89l-.5-.5-2.4 .7M255.7 83.6l.2 .2 .2-.1M255.7 80.9l.2 .1M255.7 83.7l.1 .1M255.9 81l-.2 .1M255.9 81v2.5l2.2-1.2M256.1 82.9l.3-.2 .3 .1-.4 .2a.16 .16 0 0 1-.1 .1 .16 .16 0 0 1-.1-.2M256.5 82.9l-.3 .2M257.5 82.4l-.4 .1"/>
<path d="M257.6 82.2h-.3l-.3 .2M257.6 82.2h.1M257.6 82.2l-.4 .3-.2-.1M258.1 82.3l-.7-.4-1.5 .9M258.1 82.3v.2M32.4 104.1l48.9-20.3 .3 .9-48.9 20.3zM32.4 106.4h2.2v.4h-2.2M32.4 109.7h2.2v.3h-2.2M32.4 112.9h2.2v.4h-2.2M32.4 114.6l.3 .1M32.7 114.7l48.9 20.3-.3 .8-48.9-20.3zM32.7 105l-.3 .1"/>
<path d="M35 104a15.1 15.1 0 0 1 0 11.7M35.1 104.1l.1-.1a15.3 15.3 0 0 1 .1 11.5h-.2M39.7 118.6l-7.3 17.7M40.3 100.2a.56 .56 0 0 0 .7 .3M40.5 118.9l-3.3 8.2-.9-.3M41 119.2a.55 .55 0 0 0-.7 .3M79.8 119.8a60.4 60.4 0 0 1-3.7 12.9M80.3 116.5l-.9 5.4M80.4 104.3l.1 2.2M80.5 114.3l-.5 4.5M85.2 105.9h.1M85.3 109.1h.1"/>
<path d="M85.3 110.3h.1M85.3 109.4h.1M85.3 110.4a65.1 65.1 0 0 1-4.9 24.1M37.5 126.3l.2 .1M37.7 126.4h.1M37.9 125.3l.3 .1M38.2 125.4l2.9 1.3-.4 .9-3-1.2M38.2 125.4l-.5 1M43.8 120.3l-.1 .3-2.8-1.2h-.2l-.1 .2-1.2 2.7-.2-.1M55.9 124.1l-.1 .2M57.1 134.4l.3 .1M57.5 133.4l-3-1.2-.4 1 3 1.2"/>
<path d="M57.8 133.5l-.3-.1-.4 1M57.8 135.7v.6M60.4 127.2l-3.4 8.1 .8 .4M61.2 127.5l-3.4 8.2M61.7 127.7h-.4l-.3 .3M64.5 128.9l-.1 .2-2.8-1.1h-.2l-1.3 2.9-.2-.1M76 132.5v.2M78.6 125.2l-1.3 4.2-1.1 3.1h-.2M79.4 122.1l-.5 2.1M80.8 133.7h.1M80.8 133.7l-.3 .8M80.9 133.4v.1"/>
<path d="M80.9 133.5l-.1 .2M81 135.7v.6M82 130.4h.2l-1.2 3M83.1 126.9h.1M83.1 126.6l.2 .1M83.3 126.7l-.4 1.1-.1-.1M83.9 123.4l.3 .1-.9 3.2M37.2 157.8v35.3M57.8 157.8v35.3M81.3 140v53M81.6 144.5h3.7v50.4h-52.9v-54.9h49.2v53h-.6M81.6 144.9h3.7"/>
<path d="M82.9 144.9v48.1M83.2 144.9v48.1h-1M94.6 157.7v35M103.2 157.7v35M114.4 140v53.1M115.2 144.3h9.8M115.2 158.5h1.4M115.2 158.1h1.4M115.2 151.6h1.4M115.2 151.2h1.4M115.2 144.7h1.4M115.3 144.3v.4"/>
<path d="M115.3 151.2v.4M115.3 158.1v.4M116.6 144.4h.4M116.6 144.3v48.7M117 144.3v48.7M117 158.5h2.9M117 158.1h2.9M117 151.6h2.9M117 151.2h2.9M117 144.7h2.9M119.9 144.4h.4M119.9 144.3v48.7"/>
<path d="M120.3 144.3v48.7M120.3 158.5h2.9M120.3 158.1h2.9M120.3 151.6h2.9M120.3 151.2h2.9M120.3 144.7h2.9M123.2 144.4h.3M123.2 144.3v48.7M123.5 144.3v48.7M123.5 158.5h1.5M123.5 158.1h1.5M123.5 151.6h1.5"/>
<path d="M123.5 151.2h1.5M123.5 144.7h1.5M124.8 144.3v.4M124.8 151.2v.4M124.8 158.1v.4M125.8 140v53M137 157.8v34.8M145.6 157.8v34.8M157.4 140v53M157.8 144.9h49.4M158.7 144.9v48.1M159.8 144.5l.1-.1h45.3v.1"/>
<path d="M160.5 144.9l4.1 23.5M164.6 144.9v48.1h1.1M165.5 144.9v48.1M166.9 144.9l6.2 47.5M176.7 144.4v-.1h11.7v.1M177.6 144.3v-4.3h-21.1v53h2.4M182.1 144.9v48.2M183 144.9v48.2M187.4 144.3v-4.3h21.1v53h-2.4M198.5 144.9l-6 47.5M199.9 144.9h.1M199.9 144.9v48.1"/>
<path d="M200.7 144.9v48.1h-1.1M204.5 144.9l-3.8 21.7M206.4 144.9h.1M206.4 144.9v48.1M207.7 140v53M39.2 165.1h4.6v1h-4.6zM39.4 165.1v1M39.5 165.5l.1-.1h.2l.1 .2-.1 .2-.2-.1M39.5 165.5v.2M40.1 165.5v.2M40.1 165.5l.2-.1 .1 .2-.1 .2-.2-.1M40.5 165.1v-7.3h-4.2v35.3"/>
<path d="M40.5 166.1v16.6M41.9 165.4l-.2 .1v.2l.2 .1M41.9 165.4l-.1 .2 .1 .2M41.9 165.4l.1 .2-.1 .2M43.1 165.4a.18 .18 0 0 0-.2 .2 .18 .18 0 0 0 .2 .2M43.1 165.4l-.1 .2 .1 .2M43.1 165.4l.1 .1-.1 .3M43.7 165.1v1M59.9 165.2h4.6v1h-4.6zM60.1 165.2v1M60.3 165.6v.2M60.3 165.6h.1"/>
<path d="M60.3 165.5l.2 .1v.2l-.2 .1M60.3 165.5v.1M60.8 165.6v.2M60.8 165.6h.2v.3h-.2M61.2 165.2v-7.4h-4.2v35.3M61.2 166.2v16.6M62.6 165.5l-.1 .1 .1 .3M62.6 165.5a.18 .18 0 0 0-.3 .2 .18 .18 0 0 0 .3 .2M62.6 165.5l.1 .2-.1 .2M63.8 165.5l-.1 .1 .1 .3M63.8 165.5l-.2 .1v.2l.2 .1M63.8 165.5l.1 .1-.1 .3"/>
<path d="M64.4 165.2v1M115.2 179.2h1.4M115.2 178.8h1.4M115.2 172.3h1.4M115.2 171.9h1.4M115.2 165.4h1.4M115.2 165h1.4M115.3 165v.4M115.3 171.9v.4M115.3 178.8v.4M117 179.2h2.9M117 178.8h2.9"/>
<path d="M117 172.3h2.9M117 171.9h2.9M117 165.4h2.9M117 165h2.9M120.3 179.2h2.9M120.3 178.8h2.9M120.3 172.3h2.9M120.3 171.9h2.9M120.3 165.4h2.9M120.3 165h2.9M123.5 179.2h1.5M123.5 178.8h1.5"/>
<path d="M123.5 172.3h1.5M123.5 171.9h1.5M123.5 165.4h1.5M123.5 165h1.5M124.8 165v.4M124.8 171.9v.4M124.8 178.8v.4M32.4 193h.1M32.4 193.1h52.9M32.4 193h3.9M32.4 192.6h3.9M37.7 189.5v3.1l.1 .1 .1 .1h3.2v.3"/>
<path d="M37.9 189.8l.1 .1-.1 .7zM37.9 191.1l.1 .1-.1 .7zM38 191.1h.1M38 189.8h.1M38.4 192.8l-.2-.2v-3.1h-.7v3.1l.2 .3 .2 .2M39.2 182.7h4.6v1.1h-4.6zM39.4 182.7v1.1M39.5 183.1v.3M39.6 183.4v-.3h.2v.3h-.2M40.1 183.1v.3M40.3 183.1h-.2M40.3 183.1v.3h-.2"/>
<path d="M40.5 183.8v9M40.7 192.8v.3M41.1 193h13M41.9 183.1l-.1 .1 .1 .2M41.9 183.1l-.2 .1v.2h.2M41.9 183.1l.1 .1-.1 .2M43.1 183.1l-.1 .1 .1 .2M43.1 183.1a.17 .17 0 0 0-.2 .1 .17 .17 0 0 0 .1 .2h.1M43.1 183.1l.1 .1-.1 .2M43.7 182.7v1.1M57 192.7l-.1 .1h-2.8v.3M57 193l-.1 .1"/>
<path d="M57.8 192.7h23.2v.4M59.9 182.8h4.6v1.1h-4.6zM60.1 182.8v1.1M60.3 183.2v.1M60.3 183.5h.2M60.5 183.2h-.2v.3M60.5 183.2v.3M60.8 183.2v.2M61 183.2v.3h-.2M61 183.2h-.2v.1M61.2 183.9v8.8M62.6 183.2a.18 .18 0 0 0-.3 .2 .17 .17 0 0 0 .3 .1"/>
<path d="M62.6 183.2l-.1 .1 .1 .2M62.6 183.2l.1 .1-.1 .2M63.8 183.2l-.2 .1v.1l.2 .1M63.8 183.2l-.1 .1 .1 .2M63.8 183.2l.1 .1-.1 .2M64.4 182.8v1.1M81.6 192.8h.6v.3M82.2 193l.1 .1M83.2 189.5h.1v3.2v.1h.9v.3M83.2 192.7v.1M83.2 192.9l.1 .1M84.2 193h1.1"/>
<path d="M84.3 193.1h.1M84.3 193v.1M85.3 193.1h.1M93.6 193.1h53M94.1 192.7v-52.7h21.1v53M94.3 192.7v-35h8.5v35M95.4 192.7v-3.2h1.1v3.2M95.5 189.5l.1 3.2M95.9 191.1l.3 .1v.6a.17 .17 0 0 1-.1 .1 .17 .17 0 0 1-.2-.1zM95.9 189.8h.2l.1 .2v.4a.17 .17 0 0 1-.2 .2 .17 .17 0 0 1-.1-.1zM96 191.1l.1 .2v.5l-.1 .1M96 189.8l.1 .2v.4l-.1 .2"/>
<path d="M102.8 192.7v-35h8.5v35M114.4 193h.1M114.4 193h32.2M115.2 192.6h1.4M115.2 186.2h1.4M115.2 185.8h1.4M115.3 185.8v.4M115.3 192.6v.4M117 192.6h2.9M117 186.2h2.9M117 185.8h2.9M119.7 193v.1"/>
<path d="M120.3 192.6h2.9M120.3 186.2h2.9M120.3 185.8h2.9M120.5 193v.1M123.5 192.6h1.5M123.5 186.2h1.5M123.5 185.8h1.5M124.8 185.8v.4M124.8 192.6v.4M125.8 193h.1M125.8 192.6h20.8v2.3h-53v-2.2h20.8M128.9 192.6v-34.8h8.4v34.8"/>
<path d="M128.9 193v.1M137 193v.1M137.3 193v.1M137.4 192.6v-34.8h8.5v34.8M137.9 193v.1M142.4 193v.1M143.4 193v.1M143.7 192.6v-3.1h1.1v3.1M144.1 191.9h.1M144.1 190.5l.1 .1M144.2 191.9h.1M144.2 190.6h.1"/>
<path d="M144.2 189.8l-.1 .2v.5M144.2 191.1l-.1 .2v.6M144.3 191.1h-.2l-.1 .2v.5l.1 .1h.2M144.3 189.8h-.2l-.1 .2v.4l.1 .2h.2M144.3 189.8v.1v.7M144.3 191.1v.1v.7M144.6 193v.1M144.7 193h-.1M144.7 189.5l-.1 3.1M145.6 193v.1M145.9 193v.1M146.1 192.6v-52.6h-21.1v53"/>
<path d="M156 193.1h53M156 192.7h.5M156.5 192.6h-.5v2.3h53v-2.2h-.5M156.7 193v.1M157.8 193l.1-48.5h49.3v48.5M158.7 189.5h.6v3l.2 .3M158.7 192.6l.2 .4M158.9 189.5l.1 3.2 .1 .1h3.2v.3M158.9 193l.2 .1M159.1 191.4v.3M159.1 190.1v.3l.1-.3M159.1 191.4h.1"/>
<path d="M159.1 191.4l.1 .1-.1 .3M159.1 190.1h.1M161.9 192.8v.3M162.3 193h1.5M164.1 189.2v3l.2 .2h.3M164.3 189.7v.4M164.3 191.4h.1M164.3 190.1h.1M164.3 189.7h.1M164.3 191v.4M164.3 191h.1M164.4 189.8l-.1 .3"/>
<path d="M164.6 192.7h-.8v.4M164.6 192.3l-.1-3.1h-.6v3a.59 .59 0 0 0 .4 .5M165.5 189.5h.5v3l.2 .3M165.5 192.6l.2 .4M165.7 189.5l.1 3.2 .1 .1h3.2v.3M165.7 193l.2 .1M165.8 190.1l.1 .3v-.3M165.8 191.4l.1 .4v-.4M165.8 191.4h.1M165.9 191.4h.1M165.9 190.1h.1M168.8 192.8v.3"/>
<path d="M169.1 193h.2M169.7 189.2v3l.1 .2h3.3M169.8 189.7l.1 .4zM169.8 190.1h.1M169.8 191v.4M169.9 191v.4M170.2 192.4l-.2-.2v-3h-.6v3.1l.2 .3 .3 .1M172.8 192.4v.3M173.1 192.4v.3M173.1 192.5v.2M182.1 193h.9M182.1 192.7h-12.8v.4"/>
<path d="M182.1 189.2h-.3v3l-.1 .2h-3.2v.3M182.1 192.3l-.2 .3-.3 .1M183 189.5h.2l.1 3.2M183 192.7h.1M183 192.6l.2 .3 .2 .2M183.3 192.7l.1 .1h3.1v.3M183.3 192.7h12.8v.4M192.7 192.7h.1M192.7 192.4v.3M195.3 192.4l.2-.2v-3h.6v3.1l-.2 .3-.3 .1M195.6 189.7v.4M195.7 191.4h.1"/>
<path d="M195.7 191h.1M195.7 190.1h.1M195.7 189.7h.1M195.7 191l-.1 .4M195.7 189.7v.4M195.7 191.1v.3M195.8 189.2l-.1 3.2h-.1h-3.2v.3M196.1 193h.1M196.5 192.8v.3M199.4 191.4h.1M199.4 190.1h.1M199.4 191.8h.1"/>
<path d="M199.4 190.4h.1M199.4 191.4v.3M199.4 190.1v.3M199.5 190.1v.3M199.5 191.4h.1M199.5 191.4v.4M199.6 189.5v3l-.1 .2-.1 .1h-3.2v.3M199.6 193l-.2 .1M199.9 189.5h-.6v3l-.2 .3M199.9 192.6l-.3 .4M200.7 189.2h.5v3.1l-.2 .3-.3 .1h.6v.4M200.7 191.1v.3"/>
<path d="M200.7 189.7v.4M200.9 189.2v3l-.2 .2M201.3 193h1.4M203.1 192.8v.3M205.9 190.1v.3M205.9 191.4h.1M205.9 191.4v.3M205.9 190.1h.1M206 191.4l-.1 .4M206 190.1l-.1 .3M206.1 189.5l-.1 3.2-.1 .1h-3.2v.3M206.1 193l-.2 .1"/>
<path d="M206.4 189.5h-.7v3l-.2 .3M206.4 192.6l-.3 .4M208.4 193v.1M220.4 180.4h69.5v22.4h-69.5z"/>
<circle cx="55" cy="15.2" r=".18"/>
<circle cx="56.2" cy="14.7" r=".18"/>
<circle cx="39.1" cy="21.8" r=".18"/>
<circle cx="40.3" cy="21.3" r=".18"/>
<circle cx="39.1" cy="54.9" r=".18"/>
<circle cx="40.3" cy="55.4" r=".18"/>
<circle cx="55" cy="61.4" r=".18"/>
<circle cx="56.2" cy="61.9" r=".18"/>
<circle cx="39.1" cy="93.3" r=".17"/>
<circle cx="40.3" cy="92.8" r=".18"/>
<circle cx="55" cy="86.7" r=".18"/>
<circle cx="56.2" cy="86.2" r=".18"/>
<circle cx="39.1" cy="126.4" r=".17"/>
<circle cx="40.3" cy="126.9" r=".17"/>
<circle cx="55" cy="132.9" r=".18"/>
<circle cx="56.2" cy="133.4" r=".18"/>
</g>
<g fill="none" stroke="#000" stroke-width=".25">
<path d="M7 7.2h282.9v195.6h-282.9zM24.7 6v1.2M49.5 6v1.2M74.2 6v1.2M99 6v1.2M123.8 6v1.2M146.5 3.7h4l-2 3.5zM148.5 .1v7.1M173.2 6v1.2M198 6v1.2M222.7 6v1.2M247.5 6v1.2"/>
<path d="M272.2 6v1.2M5.8 26.3h1.2M289.9 26.3h1.3M5.8 52.6h1.2M289.9 52.6h1.3M5.8 78.8h1.2M289.9 78.8h1.3M0 105h7M3.5 103l3.5 2-3.5 2zM289.9 105h7.1M289.9 105l3.6-2v4zM5.8 131.2h1.2"/>
<path d="M289.9 131.2h1.3M5.8 157.5h1.2M289.9 157.5h1.3M5.8 183.7h1.2M289.9 183.7h1.3M24.7 202.8v1.2M49.5 202.8v1.2M74.2 202.8v1.2M99 202.8v1.2M123.8 202.8v1.2M148.5 202.8v7.1M148.5 202.8l2 3.6h-4z"/>
<path d="M173.2 202.8v1.2M198 202.8v1.2M222.7 202.8v1.2M247.5 202.8v1.2M272.2 202.8v1.2"/>
</g>
<g fill="#000" stroke="#000" stroke-width=".15">
<path d="M95.2 11.8l.2 .9h-.4zM31.6 37.8l.8 .5-.9-.2zM85.8 37.5l.3 .3-.8 .5zM124.3 45.6l.5 .7-.8-.5zM32.4 69l.9-.2v.4zM84.5 68.8l.8 .2-.8 .2zM95 63.9h.4l-.2 .9zM34.5 87.3l.3 .1-.5 .7zM57 83.4l.4-.1v.9zM68.9 82.6l.4-.1 .1 .8zM75.8 86.3h.3v.9zM31.6 104.1l.8 .5-.9-.1z"/>
<path d="M31.7 114.7l.8 .4h-.9zM36.3 109.8h.9v.3zM81.1 109l.3 .3-.8 .5zM36.7 126.4l.9-.1-.8 .5zM17.7 140l.2 .9h-.4zM17.5 194h.4l-.2 .9zM26.7 187.4h.7l-.4 1.8zM88.4 187.4h.7l-.3 1.8z"/>
</g>
<g font-size="2.2">
<text x="100.3" y="15.4">SECTION A-A</text>
<text x="101" y="18">SCALE 1 / 4</text>
<text x="24.5" y="188.5">A</text>
<text x="90" y="188.5">A</text>
<text x="245.4" y="192.2">La Panca - Flowaer Vase</text>
<text x="246" y="199.8">A1</text>
<text x="258.8" y="199.9">ExternalMoldAssembly</text>
</g>
<g font-size="1.5">
<text x="11.6" y="7.1">12</text>
<text x="36.3" y="7.1">11</text>
<text x="61" y="7.1">10</text>
<text x="86.2" y="7.1">9</text>
<text x="111" y="7.1">8</text>
<text x="135.7" y="7.1">7</text>
<text x="160.4" y="7.1">6</text>
<text x="185.2" y="7.1">5</text>
<text x="210" y="7.1">4</text>
<text x="234.7" y="7.1">3</text>
<text x="259.5" y="7.1">2</text>
<text x="284.2" y="7.1">1</text>
<text x="5.9" y="13.8">H</text>
<text x="290.1" y="13.8">H</text>
<text x="25.3" y="35.9">8</text>
<text x="90.4" y="32.2">13</text>
<text x="5.9" y="40">G</text>
<text x="95.8" y="40.6" transform="rotate(-90 95.8 40.6)">600.00</text>
<text x="116.2" y="39.8">7</text>
<text x="290.1" y="40">G</text>
<text x="6" y="66.2">F</text>
<text x="56.6" y="69.6">600.00</text>
<text x="290.2" y="66.2">F</text>
<text x="37.5" y="78.3">5</text>
<text x="55.4" y="78.3">6</text>
<text x="66.3" y="78.1">19</text>
<text x="74.6" y="78.3">3</text>
<text x="6" y="92.5">E</text>
<text x="290.2" y="92.5">E</text>
<text x="89.6" y="98.8">21</text>
<text x="25.2" y="102.7">20</text>
<text x="24.5" y="113.7">4</text>
<text x="45.3" y="112.3">2</text>
<text x="5.9" y="118.7">D</text>
<text x="290.1" y="118.7">D</text>
<text x="23.7" y="131">23</text>
<text x="5.9" y="144.9">C</text>
<text x="225.9" y="149.7">ITEM</text>
<text x="238.4" y="149.7">QTY</text>
<text x="251.2" y="147.7">PARTS LIST</text>
<text x="251.2" y="149.7">PART NUMBER</text>
<text x="273.9" y="149.7">DESCRIPTION</text>
<text x="290.1" y="144.9">C</text>
<text x="227.2" y="151.8">2</text>
<text x="227.2" y="154.1">3</text>
<text x="239.4" y="151.8">1</text>
<text x="239.4" y="154.1">1</text>
<text x="245.2" y="151.8">front panel</text>
<text x="245.2" y="154.1">rear panel</text>
<text x="267.6" y="151.8">Flexible PVC 2mm</text>
<text x="267.6" y="154.1">Flexible PVC 2mm</text>
<text x="227.2" y="156.3">4</text>
<text x="227.2" y="158.5">5</text>
<text x="227.2" y="160.8">6</text>
<text x="239.4" y="156.3">2</text>
<text x="239.4" y="158.5">2</text>
<text x="239.4" y="160.8">4</text>
<text x="245.2" y="156.3">base1</text>
<text x="245.2" y="158.5">ref1</text>
<text x="245.2" y="160.8">support1</text>
<text x="226.7" y="167.6">13</text>
<text x="227.2" y="163.1">7</text>
<text x="227.2" y="165.3">8</text>
<text x="239.4" y="163.1">8</text>
<text x="239.4" y="165.3">3</text>
<text x="239.4" y="167.6">5</text>
<text x="245.2" y="163.1">frontformer</text>
<text x="245.2" y="165.3">verticalff</text>
<text x="245.2" y="167.6">verticalff1</text>
<text x="267.6" y="163.1">MultiLayer 4mm</text>
<text x="5.9" y="171.1">B</text>
<text x="18.2" y="169.7" transform="rotate(-90 18.2 169.7)">621.00</text>
<text x="226.7" y="169.8">19</text>
<text x="226.7" y="172.1">20</text>
<text x="239.4" y="169.8">2</text>
<text x="239.4" y="172">1</text>
<text x="245.2" y="169.8">ref3</text>
<text x="245.2" y="172.1">base</text>
<text x="290.2" y="171.1">B</text>
<text x="226.7" y="174.3">21</text>
<text x="226.7" y="176.6">22</text>
<text x="226.7" y="178.8">23</text>
<text x="235.7" y="178.8">264,000 mm</text>
<text x="239.4" y="174.3">1</text>
<text x="239.4" y="176.6">1</text>
<text x="245.2" y="174.3">externalSupportRear1</text>
<text x="245.2" y="176.6">externalSupportRear3</text>
<text x="245.2" y="178.8">JIS G 3350C - 3075</text>
<text x="260.2" y="178.8">40x40-12</text>
<text x="267.6" y="178.8">Light angle channel steel</text>
<text x="220.7" y="183.5">Giancarlo</text>
<text x="236.4" y="183.3">11/01/2019</text>
<text x="262.5" y="183.7">FABLAB Torino</text>
<text x="5.9" y="197.3">A</text>
<text x="290.1" y="197.3">A</text>
<text x="251.8" y="202.3">1 / 4</text>
<text x="276.4" y="202.6">1</text>
<text x="280" y="202.6">4</text>
<text x="11.6" y="204">12</text>
<text x="36.3" y="204">11</text>
<text x="61" y="204">10</text>
<text x="86.2" y="204">9</text>
<text x="111" y="204">8</text>
<text x="135.7" y="204">7</text>
<text x="160.4" y="204">6</text>
<text x="185.2" y="204">5</text>
<text x="210" y="204">4</text>
<text x="234.7" y="204">3</text>
<text x="259.5" y="204">2</text>
<text x="284.2" y="204">1</text>
</g>
<g font-size="1.2">
<text x="220.7" y="181.6">DRAWN</text>
<text x="220.7" y="185">CHECKED</text>
<text x="220.7" y="188.3">QA</text>
<text x="220.7" y="191.7">MFG</text>
<text x="245.4" y="187.1">TITLE</text>
<text x="220.7" y="195">APPROVED</text>
<text x="246" y="197.3">SIZE</text>
<text x="258.8" y="197.3">DWG NO</text>
<text x="286.6" y="197.3">REV</text>
<text x="245.4" y="201.8">SCALE</text>
<text x="272.2" y="202.6">SHEET</text>
<text x="278" y="202.6">OF</text>
</g>
</svg>
